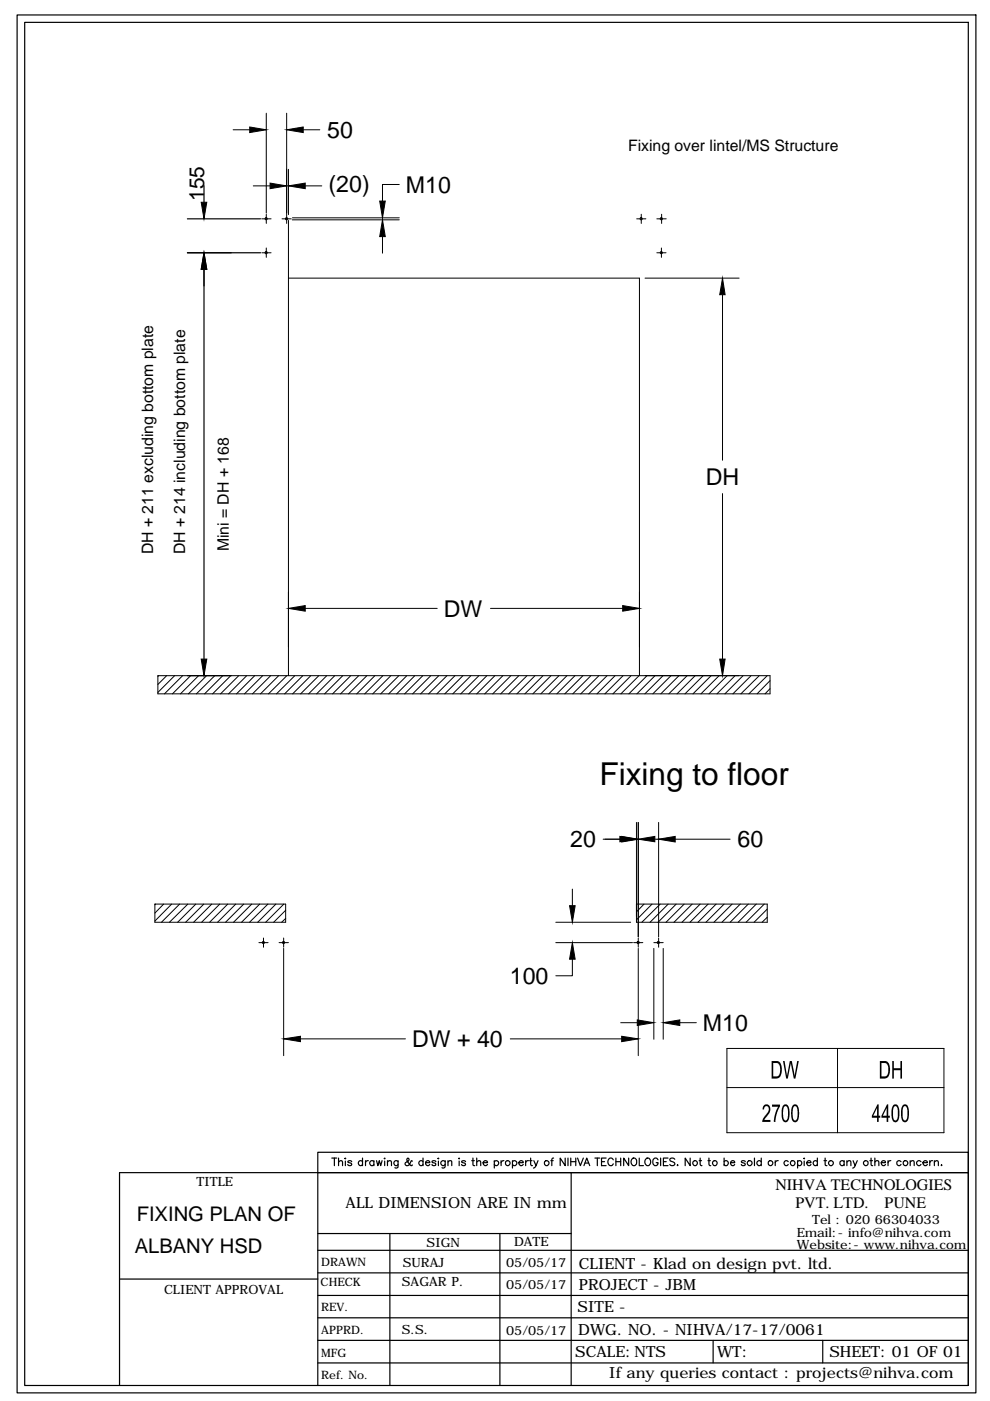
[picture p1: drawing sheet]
<svg xmlns="http://www.w3.org/2000/svg" width="210mm" height="297mm" viewBox="0 0 210 297" stroke-linecap="round" stroke-linejoin="round" font-family="sans-serif">
<!-- layer: 0 -->
<g fill="none" stroke="#000" stroke-width=".21">
<path d="M49.4 27.5h3.5M53.7 39.4h3.6M56.5 24v21.2M60.8 24v21.3M61.2 35.9v9.6M64.3 27.5h3.5M64.7 39.4h3.5M84.7 39.1h-3.6v3.5M55.5 46.4h2M55.5 53.6h2M56.5 45.4v2M56.5 52.6v2"/>
<path d="M59.8 46.4h2M60.8 45.4v2M61.2 46.7v96.6M61.2 59h74.4v84.3M62 46.6h22.7M62 46.2h22.7M81.1 50.2v3.5M135 46.4h1.9M136 45.4v2M136.8 59h19.9M139.3 53.6h1.9M139.3 46.4h2"/>
<path d="M140.2 52.6v2M140.3 45.4v2M153.2 62.5v35.1M153.2 104.6v35.1M64.7 129h28M104 129h28M33.5 143.3h129.8v3.8h-129.8zM33.6 143.3l-.1 .1M35.3 143.3l-1.8 1.8M37 143.3l-3.5 3.5M38.7 143.3l-3.8 3.8M40.4 143.3l-3.8 3.8"/>
<path d="M42.1 143.3l-3.8 3.8M43.8 143.3l-3.9 3.8M45.5 143.3l-3.9 3.8M47.2 143.3l-3.8 3.8M48.9 143.3l-3.8 3.8M50.6 143.3l-3.8 3.8M52.3 143.3l-3.8 3.8M54 143.3l-3.8 3.8M55.7 143.3l-3.9 3.8M57.4 143.3l-3.9 3.8M59.1 143.3l-3.9 3.8M60.8 143.3l-3.9 3.8"/>
<path d="M62.5 143.3l-3.9 3.8M64.2 143.3l-3.8 3.8M65.9 143.3l-3.9 3.8M67.6 143.3l-3.9 3.8M69.3 143.3l-3.9 3.8M71 143.3l-3.9 3.8M72.7 143.3l-3.9 3.8M74.4 143.3l-3.9 3.8M76.1 143.3l-3.9 3.8M77.8 143.3l-3.9 3.8M79.5 143.3l-3.9 3.8M81.2 143.3l-3.9 3.8"/>
<path d="M82.9 143.3l-3.9 3.8M84.6 143.3l-3.9 3.8M86.3 143.3l-3.9 3.8M88 143.3l-3.9 3.8M89.6 143.3l-3.8 3.8M91.3 143.3l-3.8 3.8M93 143.3l-3.8 3.8M94.8 143.3l-3.9 3.8M96.5 143.3l-3.9 3.8M98.2 143.3l-3.9 3.8M99.9 143.3l-3.9 3.8M101.5 143.3l-3.8 3.8"/>
<path d="M103.2 143.3l-3.8 3.8M104.9 143.3l-3.8 3.8M106.6 143.3l-3.8 3.8M108.3 143.3l-3.8 3.8M110 143.3l-3.8 3.8M111.7 143.3l-3.8 3.8M113.4 143.3l-3.8 3.8M115.1 143.3l-3.8 3.8M116.8 143.3l-3.8 3.8M118.5 143.3l-3.8 3.8M120.2 143.3l-3.8 3.8M121.9 143.3l-3.8 3.8"/>
<path d="M123.6 143.3l-3.9 3.8M125.3 143.3l-3.9 3.8M127 143.3l-3.9 3.8M128.7 143.3l-3.9 3.8M130.4 143.3l-3.8 3.8M132.1 143.3l-3.8 3.8M133.8 143.3l-3.9 3.8M135.5 143.3l-3.9 3.8M137.2 143.3l-3.9 3.8M138.9 143.3l-3.9 3.8M140.6 143.3l-3.9 3.8M142.3 143.3l-3.9 3.8"/>
<path d="M144 143.3l-3.9 3.8M145.7 143.3l-3.9 3.8M147.4 143.3l-3.9 3.8M149.1 143.3l-3.9 3.8M150.8 143.3l-3.9 3.8M152.5 143.3l-3.9 3.8M154.2 143.3l-3.9 3.8M155.9 143.3l-3.9 3.8M157.6 143.3l-3.9 3.8M159.2 143.3l-3.8 3.8M161 143.3l-3.9 3.8M162.7 143.3l-3.9 3.8"/>
<path d="M163.3 144.3l-2.8 2.8M163.3 146l-1.1 1.1M127.9 177.9h3.9M134.9 174.4v21.1h27.8v-3.8h-27.8M135.3 174.4v24.2M138.8 177.9h3.6M139.6 174.4v24.2M143.2 177.9h11.6M32.8 191.7h27.8v3.8h-27.8zM33 191.7l-.2 .2M34.7 191.7l-1.9 1.9M36.4 191.7l-3.6 3.6"/>
<path d="M38.1 191.7l-3.9 3.8M39.8 191.7l-3.9 3.8M41.5 191.7l-3.8 3.8M43.2 191.7l-3.8 3.8M44.9 191.7l-3.9 3.8M46.6 191.7l-3.9 3.8M48.3 191.7l-3.9 3.8M50 191.7l-3.9 3.8M51.7 191.7l-3.9 3.8M53.4 191.7l-3.9 3.8M54.9 199.9h1.9M55.1 191.7l-3.9 3.8"/>
<path d="M55.9 198.9v1.9M56.8 191.7l-3.9 3.8M58.5 191.7l-3.9 3.8M59.2 199.9h2M60.1 198.9v1.9M60.2 191.7l-3.9 3.8M60.6 193l-2.6 2.5M60.6 194.7l-.9 .8M117.8 195.5h15.9M117.8 199.9h16.3M121.4 188.5v3.5M134.4 199.9h1.9"/>
<path d="M135.3 198.9v1.9M136.6 191.7l-1.7 1.6M138.2 191.7l-3.3 3.3M138.6 199.9h2M139.6 198.9v1.9M140 191.7l-3.9 3.8M141.7 191.7l-3.9 3.8M143.4 191.7l-3.9 3.8M145.1 191.7l-3.9 3.8M146.8 191.7l-3.9 3.8M148.4 191.7l-3.8 3.8M150.1 191.7l-3.8 3.8"/>
<path d="M151.8 191.7l-3.8 3.8M153.5 191.7l-3.8 3.8M155.2 191.7l-3.8 3.8M157 191.7l-3.9 3.8M158.7 191.7l-3.9 3.8M160.3 191.7l-3.8 3.8M162 191.7l-3.8 3.8M162.7 192.7l-2.8 2.8M162.7 194.5l-1.1 1M60.1 201.1v22.7M121.4 203.4v3.5h-3.6M131.6 216.8h3.5"/>
<path d="M135.3 201.1v22.7M138.6 201.1v19.2M140.6 201.1v19.2M144.1 216.8h3.5M63.7 220.3h22.3M108.2 220.3h23.6M154.1 222.3h46v17.9h-46zM154.1 230.6h46M177.6 222.3v17.9"/>
<circle cx="56.4" cy="53.6" r=".23"/>
<circle cx="56.4" cy="46.4" r=".23"/>
<circle cx="60.8" cy="46.4" r=".23"/>
<circle cx="135.9" cy="46.4" r=".23"/>
<circle cx="140.2" cy="46.4" r=".23"/>
<circle cx="140.2" cy="53.6" r=".23"/>
<circle cx="55.8" cy="199.8" r=".23"/>
<circle cx="60.1" cy="199.8" r=".23"/>
<circle cx="135.3" cy="199.8" r=".23"/>
<circle cx="139.6" cy="199.8" r=".23"/>
</g>
<g fill="#000" stroke="#000" stroke-width=".21">
<path d="M52.9 26.9l3.6 .6-3.6 .6zM57.3 38.8l3.5 .6-3.5 .6zM60.8 27.5l3.5-.6v1.2zM61.2 39.4l3.5-.6v1.2zM43.3 53.6l.5 3.5h-1.1zM42.7 42.9h1.1l-.5 3.5zM81.1 46.6l.6 3.6h-1.2zM80.5 42.6h1.2l-.6 3.6zM153.2 59l.5 3.5h-1.1zM42.7 139.7h1.1l-.5 3.6zM61.2 129l3.5-.6v1.2zM132 128.4l3.6 .6-3.6 .6z"/>
<path d="M152.6 139.7h1.1l-.5 3.6zM131.4 177.3l3.5 .6-3.5 .6zM131.8 177.3l3.5 .6-3.5 .6zM135.3 177.9l3.5-.6v1.2zM139.6 177.9l3.6-.6v1.2zM120.8 192h1.1l-.5 3.5zM60.1 220.3l3.6-.6v1.2zM121.4 199.9l.5 3.5h-1.1zM131.8 219.7l3.5 .6-3.5 .6zM135.1 216.2l3.5 .6-3.5 .6zM140.6 216.8l3.5-.6v1.2z"/>
</g>
<g fill="none" stroke="#000" stroke-width=".25">
<path d="M3.6 3.2h203.3v292.1h-203.3zM5.2 4.7h200.1v289.1h-200.1zM43.3 39.4v3.5M39.7 53.6h15.6M39.7 46.4h15.5M43.3 57.1v82.6M39.7 143.3h9.4M67.4 248.6v45.2M70.3 245.5h1.1M70.9 245.5v1.6M71.8 246.4l.4-.3 .3 .1 .1 .9M71.8 245.5v1.6"/>
<path d="M73.2 245.5v.2zM73.2 246.2v.9M74.6 246.3a.51 .51 0 0 0-.9 0l.1 .2 .7 .2 .1 .2a.47 .47 0 0 1-.4 .3 .47 .47 0 0 1-.5-.3M76.9 246.3a.5 .5 0 0 0-.8-.1 .5 .5 0 0 0 0 .8 .5 .5 0 0 0 .8-.1M76.9 245.5v1.6M77.5 246.1v1M78.1 246.1l-.4 .1-.2 .3M79.3 246.3a.5 .5 0 0 0-.8-.1 .5 .5 0 0 0 0 .8 .5 .5 0 0 0 .8-.1M79.3 246.1v1M79.8 246.1l.3 1 .3-1 .3 1 .3-1M81.6 245.5v.2zM81.6 246.2v.9"/>
<path d="M82.2 246.4l.2-.2a.38 .38 0 0 1 .6 .2v.7M82.2 246.1v1M84.4 246.1v1.4l-.3 .2-.4-.1M84.4 246.3a.5 .5 0 0 0-.7-.1 .5 .5 0 0 0 0 .8 .5 .5 0 0 0 .7-.1M87.4 246.2l-.2-.1a1.01 1.01 0 0 1-1.2 1l-.1-.3 .1-.3 .6-.4a.33 .33 0 0 0-.1-.6l-.2 .3 .2 .6 .7 .7 .2-.1M89.7 246.3a.5 .5 0 0 0-.7-.1 .5 .5 0 0 0 0 .8 .5 .5 0 0 0 .7-.1M89.7 245.5v1.6M90.2 246.5h.9a.51 .51 0 0 0-.5-.4 .51 .51 0 0 0-.5 .6 .51 .51 0 0 0 .5 .4l.5-.2M92.4 246.3a.47 .47 0 0 0-.8 0v.2l.8 .2v.2a.44 .44 0 0 1-.4 .3 .44 .44 0 0 1-.4-.3M92.9 245.5v.2zM92.9 246.2v.9M94.4 246.1l-.1 1.4-.2 .2-.4-.1"/>
<path d="M94.4 246.3a.52 .52 0 0 0-.8-.1 .52 .52 0 0 0 0 .8 .52 .52 0 0 0 .8-.1M95 246.4l.4-.3 .3 .1 .1 .9M95 246.1v1M97.4 245.5v.2zM97.4 246.2v.9M98.7 246.3a.51 .51 0 0 0-.8 0v.2l.7 .2 .1 .2a.47 .47 0 0 1-.4 .3 .47 .47 0 0 1-.4-.3M100 246.1h.6M100.3 245.5v1.6h.4M101.1 246.4l.4-.3 .3 .1 .1 .9M101.1 245.5v1.6M102.4 246.5h1a.51 .51 0 0 0-.7-.3 .51 .51 0 0 0-.3 .7 .51 .51 0 0 0 .8 .2l.2-.2M104.8 246.3a.52 .52 0 0 1 .8-.1 .52 .52 0 0 1 0 .8 .52 .52 0 0 1-.8-.1"/>
<path d="M104.8 246.1v1.6M106.2 246.1v1M106.8 246.1l-.3 .1-.3 .3M108.7 246.3a.52 .52 0 0 1 .7-.1 .52 .52 0 0 1 0 .8 .52 .52 0 0 1-.7-.1M108.7 246.1v1.6M110 246.5h.9a.51 .51 0 0 0-.7-.3 .51 .51 0 0 0-.2 .7 .51 .51 0 0 0 .8 .2l.1-.2M111.4 246.1v1M112 246.1l-.3 .1-.3 .3M112.3 246.1h.5M112.5 245.5v1.3l.1 .3h.3M113.2 246.1l.5 1 .4-1M113.7 247.1l-.6 .6"/>
<path d="M116.8 246.1h.5M117.4 245.5l-.3 .1-.1 .2v1.3M119.8 245.5v1.6l-1-1.6v1.6M120.4 245.5v1.6M121 245.5v1.6M121 246.3h1.1M121.1 248.6v45.2M122.1 245.5v1.6M122.5 245.5l.5 1.6 .7-1.6M123.8 247.1l.6-1.6 .6 1.6M124 246.6h.8M126.1 245.5h1.1"/>
<path d="M126.6 245.5v1.6M127.5 246.3h.7M128.5 245.5h-1v1.6h1M130 245.9a.59 .59 0 0 0-.7-.4 .59 .59 0 0 0-.4 .7 .64 .64 0 0 0 .3 .8 .64 .64 0 0 0 .8-.2M130.6 246.3h1M130.6 245.5v1.6M131.6 245.5v1.6M133.3 245.5v1.6l-1.1-1.6v1.6M134.1 245.6a.8 .8 0 0 1 1 .6 .8 .8 0 0 1-.5 .9 .84 .84 0 0 1-.8-.6 .84 .84 0 0 1 .3-.9zM135.5 245.5v1.6h.9M137.1 245.6a.79 .79 0 0 1 .9 .6 .79 .79 0 0 1-.5 .9 .83 .83 0 0 1-.8-.6 .83 .83 0 0 1 .4-.9zM139.5 245.9a.57 .57 0 0 0-.7-.4 .57 .57 0 0 0-.4 .7 .63 .63 0 0 0 .3 .8 .63 .63 0 0 0 .8-.2v-.3h-.4"/>
<path d="M140.1 245.5v1.6M140.7 246.3h.6M141.6 245.5h-.9v1.6h.9M143.1 245.8a.59 .59 0 0 0-.6-.3 .59 .59 0 0 0-.5 .4l.1 .3 .9 .3 .1 .4a.65 .65 0 0 1-1.1 0M143.7 247v.1zM146.3 245.5v1.6l-1-1.6v1.6M148.2 246.1h.5M148.4 245.5v1.3l.1 .3h.3M150.1 246.1h.5M150.3 245.5v1.3l.1 .3h.3M153.5 246.3a.5 .5 0 0 1 .8-.1 .5 .5 0 0 1 0 .8 .5 .5 0 0 1-.8-.1M153.5 245.5v1.6"/>
<path d="M154.9 246.5h.9a.51 .51 0 0 0-.6-.4 .51 .51 0 0 0-.4 .6 .51 .51 0 0 0 .5 .4l.5-.2M158 246.3a.51 .51 0 0 0-.8 0l.1 .2 .6 .2 .1 .2a.47 .47 0 0 1-.4 .3 .47 .47 0 0 1-.4-.3M160 245.5v1.6M161.4 246.3a.52 .52 0 0 0-.8-.1 .52 .52 0 0 0 0 .8 .52 .52 0 0 0 .8-.1M161.4 245.5v1.6M164.4 246.1v1M165 246.1l-.4 .1-.2 .3M167.1 246.3a.5 .5 0 0 0-.7-.1 .5 .5 0 0 0 0 .8 .5 .5 0 0 0 .7-.1M169.1 246.3a.5 .5 0 0 1 .7-.1 .5 .5 0 0 1 0 .8 .5 .5 0 0 1-.7-.1M169.1 246.1v1.6M170.5 245.5v.2zM170.5 246.2v.9"/>
<path d="M171.1 246.5h.8a.51 .51 0 0 0-.5-.4 .51 .51 0 0 0-.4 .6 .51 .51 0 0 0 .4 .4l.5-.2M173.3 246.3a.5 .5 0 0 0-.7-.1 .5 .5 0 0 0 0 .8 .5 .5 0 0 0 .7-.1M173.3 245.5v1.6M174.7 246.1h.5M174.9 245.5l.1 1.6h.3M179 246.3a.5 .5 0 0 0-.8-.1 .5 .5 0 0 0 0 .8 .5 .5 0 0 0 .8-.1M179 246.1v1M179.6 246.4l.3-.3 .4 .1 .1 .9M179.6 246.1v1M180.9 246.1l.4 1 .5-1M181.3 247.1l-.1 .3-.4 .3M184.4 246.1h.6"/>
<path d="M184.7 245.5v1.6h.3M185.5 246.4l.2-.2a.38 .38 0 0 1 .6 .2v.7M185.5 245.5v1.6M186.8 246.5h.9a.5 .5 0 0 0-.8-.3 .5 .5 0 0 0 .2 .9 .44 .44 0 0 0 .6-.2M188.3 246.1v1M188.9 246.1l-.4 .1-.2 .3M191 246.3a.5 .5 0 0 0-.7-.1 .5 .5 0 0 0 0 .8 .5 .5 0 0 0 .7-.1M193 246.4l.4-.3 .3 .1 .1 .9M193 246.1v1M195.3 246.3a.52 .52 0 0 0-.8-.1 .52 .52 0 0 0 0 .8 .52 .52 0 0 0 .8-.1M195.7 246.5h.9a.51 .51 0 0 0-.8-.2 .51 .51 0 0 0 .3 .8h.2l.3-.2M197.1 246.1v1"/>
<path d="M197.7 246.1l-.4 .1-.2 .3M198.1 246.4l.4-.3 .4 .1 .1 .9M198.1 246.1v1M199.5 247.1h.2zM25.3 271.2h42.1M67.4 279.4h137.9M67.4 274.7h137.9M67.4 269.9h137.9M67.4 265.1h137.9M67.4 261.5h53.7M82.7 261.5v32.3M106 261.5v32.3"/>
<path d="M25.3 293.8v-45.2h180h-137.9v-4.3h137.9v49.5M67.4 284.2h137.9M67.4 289h137.9M151.2 284.2v4.8M174.4 284.2v4.8"/>
<circle cx="107.6" cy="246.6" r=".52"/>
<circle cx="115.9" cy="246.6" r=".52"/>
<circle cx="147.4" cy="246.6" r=".51"/>
<circle cx="151.6" cy="246.6" r=".51"/>
<circle cx="158.9" cy="246.6" r=".52"/>
<circle cx="163.4" cy="246.6" r=".52"/>
<circle cx="168.1" cy="246.6" r=".51"/>
<circle cx="176.2" cy="246.6" r=".52"/>
<circle cx="183.6" cy="246.6" r=".52"/>
<circle cx="192" cy="246.6" r=".52"/>
</g>
<g fill="#000">
<path d="M161.9 234.4l.3-.2 .5-.1 .5 .5 .2 .5-.2 .7-1.2 1.6h1.4v.5h-1.8l.2-.7 1-1.4 .2-.5v-.4l-.3-.4-.6 .2-.1 .5h-.3zM163.7 234.2h1.7v.4l-.8 1.7-.2 1.6h-.3l.1-1 .3-1.4 .5-.8h-1.3zM166 225h.4l.5 3.1 .6-3.1h.4l.6 3.1 .5-3.1h.4l-.8 3.7h-.3l-.6-3.3-.7 3.3h-.3zM189.2 225h.3v1.5h1.4v-1.5h.3v3.7h-.3v-1.8h-1.4v1.8h-.3z"/>
<path d="M163.6 225h1.5l.5 .6 .2 .8-.1 1.1-.2 .6-.5 .5-1.4 .1zM163.9 225.4v2.8h.9l.3-.2 .2-.5v-1.5l-.4-.6z"/>
<path d="M166.1 234.4l.3-.3 .5 .1 .5 1-.1 1.9-.3 .7-.3 .2-.6-.2-.3-.8-.1-1.7zM166.4 234.5l-.3 .7v2a.46 .46 0 0 0 .6 .3 .46 .46 0 0 0 .3-.6v-1.9l-.3-.5z"/>
<path d="M168 234.4l.4-.3 .5 .1 .5 1v1.9l-.3 .5-.4 .4-.6-.2-.3-.8v-1.7zM168.3 234.7l-.3 .9 .2 1.6a.43 .43 0 0 0 .6 .3 .43 .43 0 0 0 .2-.6l.1-1.3-.1-.7a.39 .39 0 0 0-.3-.4 .39 .39 0 0 0-.4 .2z"/>
<path d="M186 234.1h.3v2.5h.3v.4h-.3v.9h-.3v-.9h-1.1v-.4zM186 234.9l-.8 1.7h.8z"/>
<path d="M186.5 225h1.4l.6 .6 .2 .8v1.1l-.3 .8-.5 .3-1.4 .1zM186.9 225.4v2.8h.8l.3-.2 .3-.5v-1.5l-.4-.6z"/>
<path d="M188.1 234.1h.2v2.5h.4v.4h-.4v.9h-.3v-.9h-1.1v-.4zM188 234.9l-.8 1.7h.8z"/>
<path d="M189.3 234.4l.3-.3 .5 .1 .6 .9-.1 2.1-.2 .5-.5 .3-.6-.3-.3-.8v-1.4zM189.6 234.7l-.3 .6v1.4l.3 .7a.48 .48 0 0 0 .6 0 .48 .48 0 0 0 .1-.6l.1-1.5-.2-.4a.38 .38 0 0 0-.2-.4 .38 .38 0 0 0-.4 .2z"/>
<path d="M191.4 234.4l.3-.3 .5 .1 .2 .2 .3 .8-.1 1.9-.1 .5-.5 .4-.7-.3-.2-.7-.1-1.6zM191.7 234.5l-.3 .8 .1 1.9a.48 .48 0 0 0 .6 .3 .48 .48 0 0 0 .2-.7v-1.9l-.3-.4z"/>
</g>
<text font-size="6.7" x="127.1" y="166.5">Fixing to floor</text>
<g font-size="4.9">
<text x="69.4" y="29.3">50</text>
<text x="69.7" y="40.6">(20)</text>
<text x="86" y="40.9">M10</text>
<text x="149.6" y="102.9">DH</text>
<text x="94.1" y="130.8">DW</text>
<text x="120.9" y="179.7">20</text>
<text x="156.4" y="179.7">60</text>
<text x="108.1" y="208.6">100</text>
<text x="87.4" y="222">DW + 40</text>
<text x="149" y="218.6">M10</text>
</g>
<text font-size="4.4" x="43.3" y="42.6" transform="rotate(-90 43.3 42.6)">155</text>
<g font-size="4.3">
<text x="29" y="258.9">FIXING PLAN OF</text>
<text x="28.6" y="265.7">ALBANY HSD</text>
</g>
<g font-size="3.4">
<text x="164.4" y="252.3">NIHVA TECHNOLOGIES</text>
<text x="168.6" y="256.2">PVT. LTD.</text>
<text x="187.5" y="256.2">PUNE</text>
</g>
<g font-size="3.3">
<text x="133.2" y="32">Fixing over lintel/MS Structure</text>
<text x="32.5" y="117.6" transform="rotate(-90 32.5 117.6)">DH + 211 excluding bottom plate</text>
<text x="39.3" y="117.6" transform="rotate(-90 39.3 117.6)">DH + 214 including bottom plate</text>
<text x="48.5" y="116.9" transform="rotate(-90 48.5 116.9)">Mini = DH + 168</text>
<text x="73.3" y="256.1">ALL DIMENSION ARE IN mm</text>
<text x="122.7" y="269.1">CLIENT - Klad on design pvt. ltd.</text>
<text x="122.7" y="273.4">PROJECT - JBM</text>
<text x="122.5" y="278.2">SITE -</text>
<text x="121.9" y="287.7">SCALE:NTS</text>
<text x="122.6" y="283">DWG. NO. - NIHVA/17-17/0061</text>
<text x="152" y="287.7">WT:</text>
<text x="175.8" y="287.7">SHEET: 01 OF 01</text>
<text x="129.2" y="292.2">If any queries contact : projects@nihva.com</text>
</g>
<g font-size="2.7">
<text x="41.7" y="251.5">TITLE</text>
<text x="168.9" y="262.3">Email:- info@nihva.com</text>
<text x="172.2" y="259.5">Tel : 020 66304033</text>
<text x="85.4" y="268.6">SURAJ</text>
<text x="90.5" y="264.4">SIGN</text>
<text x="107.3" y="268.6">05/05/17</text>
<text x="109" y="264.2">DATE</text>
<text x="168.9" y="264.9">Website:- www.nihva.com</text>
<text x="34.8" y="274.3">CLIENT APPROVAL</text>
<text x="85.2" y="272.8">SAGAR P.</text>
<text x="107.3" y="273.4">05/05/17</text>
<text x="85.2" y="282.7">S.S.</text>
<text x="107.3" y="283">05/05/17</text>
</g>
<g font-size="2.5">
<text x="68.1" y="268.5">DRAWN</text>
<text x="68" y="272.7">CHECK</text>
<text x="68.1" y="278">REV.</text>
<text x="68.1" y="282.8">APPRD.</text>
<text x="68.1" y="287.6">MFG</text>
<text x="68.1" y="292.4">Ref. No.</text>
</g>
</svg>
